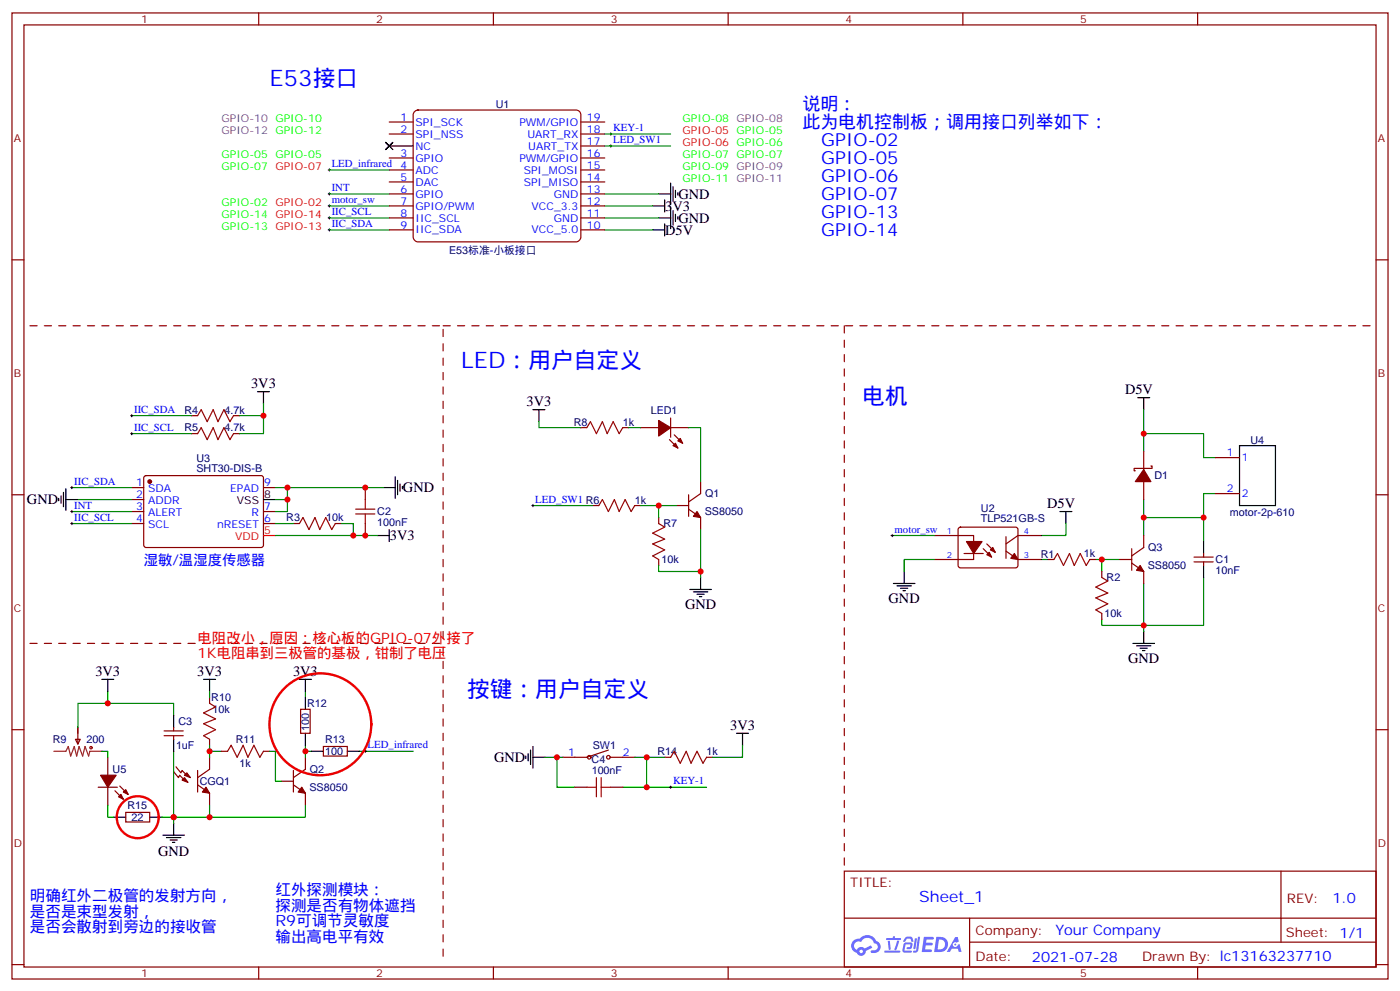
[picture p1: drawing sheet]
<svg xmlns="http://www.w3.org/2000/svg" width="412mm" height="292mm" viewBox="0 0 412 292" stroke-linecap="round" stroke-linejoin="round" font-family="sans-serif">
<g fill="none" stroke="#870000" stroke-width=".35">
<path d="M3.5 3.8h405.4v284.3h-405.4zM7.1 7.3h398.2v277.3h-398.2zM76.2 3.8v3.5M145.3 3.8v3.5M214.5 3.8v3.5M283.6 3.8v3.5M352.8 3.8v3.5M3.5 76.5h3.6M405.3 76.5h3.6M3.5 145.6h3.6M405.3 145.6h3.6M3.5 214.8h3.6"/>
<path d="M405.3 214.8h3.6M248.7 256.4h156.6v28.2h-156.6zM377.3 256.4v20.9M248.7 270.2h156.5M285.6 277.3h119.6M285.6 270.2v14.2M3.5 283.9h3.6M76.2 284.6v3.5M145.3 284.6v3.5M214.5 284.6v3.5M283.6 284.6v3.5M352.8 284.6v3.5"/>
<path d="M405.3 283.9h3.6"/>
</g>
<g fill="#5487ff">
<path d="M272.1 275.7h2.6l.3 .2-.1 .6h-2l-.1 1h1.6l.4 .4-.4 .4h-1.7l-.2 1.1 1.8 .1 .3 .3-.2 .4h-2.9z"/>
<path d="M281.4 275.8h.7l.4 1.3-.7 .3a.74 .74 0 0 0-1.1 .3 .74 .74 0 0 0 .5 1.1 .74 .74 0 0 0 .9-.7l.5-.3 .7 2.4h-.9l-.2-1h-1.9l-.5 1h-.9z"/>
<path d="M269.5 276.2h.6l-.4 2.9a.31 .31 0 0 1-.3 .3 .31 .31 0 0 1-.3-.3z"/>
<path d="M270.4 275.7h.6l-.5 4a.89 .89 0 0 1-.7 .7 .89 .89 0 0 1-.9-.3l1-.5z"/>
<path d="M266.8 275.9l.6-.2 1.2 .1 .5 1.3-.6 .1-.4-.9-1 .1a.95 .95 0 0 1-1 .8l-.1-.2z"/>
<path d="M266.4 277.6l1.8-.2a1.04 1.04 0 0 1 .6 1.1 1.04 1.04 0 0 1-.8 .9h-.7a.29 .29 0 0 1-.3-.4 .29 .29 0 0 1 .3-.2h.7l.2-.8h-1.4l-.4 1.8h1.9a.29 .29 0 0 1 .3 .3 .29 .29 0 0 1-.3 .3h-2l-.4-.3 .2-2.1z"/>
<path d="M260.5 279.8h4.4a.3 .3 0 0 1 .3 .3 .3 .3 0 0 1-.3 .3h-4.3z"/>
<path d="M264.3 276.9h.6l-.5 1.6a1.02 1.02 0 0 1-.7 1.2l-.2-.3z"/>
<path d="M261.5 276.9h.6l.3 2.4-.3 .3-.3-.2z"/>
<path d="M261.1 276.1h1.9l.2-.5h.5l-.1 .5h1.5a.29 .29 0 0 1 .3 .3 .29 .29 0 0 1-.3 .3h-3.9z"/>
<path d="M275.8 275.7l-.6 4.5h1.4a2.27 2.27 0 0 0 2.7-2.3 2.27 2.27 0 0 0-2.7-2.2zM276.6 276.5a1.5 1.5 0 0 1 1.8 1.6 1.5 1.5 0 0 1-1.9 1.3h-.3z"/>
<path d="M251.4 276.9a2.09 2.09 0 0 0 1 3.5 1.37 1.37 0 0 0 1.5 .9 1.37 1.37 0 0 0 1.1-1.4l2-1-.5-.7-1.8 1a1.4 1.4 0 0 0-2.3 .4 1.32 1.32 0 0 1-.6-1.9 1.32 1.32 0 0 1 1.9-.4 2.02 2.02 0 0 1 2-1.3 2.02 2.02 0 0 1 1.8 1.6 1.09 1.09 0 0 1 1.1 1.4 1.09 1.09 0 0 1-1.6 .7 .41 .41 0 0 0-.5 .3 .41 .41 0 0 0 .4 .5 1.89 1.89 0 0 0 2.4-1.2 1.89 1.89 0 0 0-1.2-2.4 2.98 2.98 0 0 0-5-.6l-1 .1zM253.2 280a.52 .52 0 0 1 1 0 .52 .52 0 0 1-1 0z"/>
<circle cx="281.4" cy="278" r=".28"/>
</g>
<g fill="none" stroke="#870000" stroke-width=".35">
<path d="M114.7 35.9h7M114.7 39.4h7M171.1 35.9h7.1M171.1 39.4h7.1M114.7 46.5h7M114.7 50h7M114.7 53.6h7M114.7 57.1h7M171.1 46.5h7.1M171.1 50h7.1M171.1 53.6h7.1M171.1 57.1h7.1"/>
<path d="M171.1 43h7.1M114.7 60.6h7M114.7 64.1h7M114.7 67.7h7M171.1 60.6h7.1M171.1 64.1h7.1M171.1 67.7h7.1M56.4 122.3h1.8M56.4 127.6h1.8M68.8 122.3h1.8M68.8 127.6h1.8M171.1 125.9h1.8"/>
<path d="M183.4 125.9h1.8M188.7 125.9h5.3M197.2 129.4l2.5 2.5M197.6 123v5.7M197.6 125.9h5.2M198.6 128l2.5 2.5M336.9 132.9v5.3M339 137.2h.4v.7h-5.3v.7h.3M358.1 134.7h7M38.8 143.5h3.5M38.8 147h3.5M38.8 150.6h3.5"/>
<path d="M38.8 154.1h3.5M42.6 140.2l.4-.2h34.2l.4 .7-.1 20-.6 .4h-34.1l-.5-.7v-19.7zM77.6 143.5h3.5M77.6 150.6h3.5M77.6 154.1h3.5M86.4 154.1h1.8M98.8 154.1h1.7M107.6 143.5v3.5M107.6 154.1v3.5M174.6 148.8h1.8M187 148.8h1.7M194 152.3v1.8"/>
<path d="M199.3 148.8h3.5M202.8 149.9l3.6 2.4v3.6M202.8 145.6v6.4M206.4 141.7v3.6l-3.6 2.4M275.2 157.6h11.6v7.1h-11.6M282.5 155.4l.4-.2h16.5l.5 .7-.1 10.8-.6 .4h-16.5l-.5-.7v-10.5zM296.3 158v6.3M306.9 157.6h-7l-3.6 2.5M336.9 141.7v5.3M336.9 157.6v3.5l-3.5 2.5M358.1 145.3h7M194 164.7v1.7"/>
<path d="M284 162.9h5.6M289.6 161.5l2.5 2.5M290.7 160.1l2.5 2.5M296.3 162.2l3.6 2.5h7M308.7 164.7h1.7M321 164.7h1.8M324.6 168.2v1.8M329.8 164.7h3.6M333.4 165.7l3.5 2.5v3.5M333.4 161.5v6.4M351.7 165.4h5.7M351.7 164h5.7"/>
<path d="M354.5 162.9v1.1M354.5 165.4v1M324.6 180.6v1.7M22.2 217.6h1.4l-.7 1.4zM22.9 214.1v4.9M48.3 216.5h5.7M48.3 215.1h5.7M51.2 214.1v1M51.2 216.5v1.1M61.7 205.2v1.8M61.7 217.6v1.8M88.5 208.8h2.9v7h-2.9z"/>
<path d="M95.2 219.7h7.1v2.8h-7.1zM28.9 231.7h5.7M31.7 222.9v5.3M31.7 231.7v5.3M33.9 232.8l2.4 2.4M35.3 231.4l2.4 2.4M37 239.1h7.1v2.8h-7.1zM51.2 227.1l1.4 1.8 .3-.7 1.8 1.7M51.9 225.7l1.4 1.8 .3-.7 1.8 1.7M58.2 231l3.5 2.5v3.5M58.2 226.8v6.3M61.7 222.9v3.5l-3.5 2.5"/>
<path d="M65.3 221.1h1.7M77.6 221.1h1.8M82.9 229.9h3.5M86.4 231l3.6 2.5v3.5M86.4 226.8v6.3M90 222.9v3.5l-3.6 2.5M169.3 231.7h3.6M179.2 220.8l-6.3 2.1h-7.1M179.9 231.7h3.5M179.9 222.9h7.1M195.8 222.9h1.8M208.1 222.9h1.8"/>
<circle cx="173.6" cy="222.9" r=".53"/>
<circle cx="179.2" cy="222.9" r=".53"/>
</g>
<g fill="#870000" stroke="#870000" stroke-width=".35">
<path d="M298.8 162.9l1.1 1.8-2.2-.4z"/>
<path d="M290.7 163.3l.7-.7 .7 1.4z"/>
<path d="M292.5 161.1l.7 1.5-1.5-.7z"/>
<path d="M284.7 159.4h4.6l-2.5 3.5z"/>
<path d="M336.9 138.2l2.1 3.5h-4.6z"/>
<path d="M335.8 166.4l1.1 1.8-2.1-.3z"/>
<path d="M205.3 150.6l1.1 1.7-2.1-.3z"/>
<path d="M194 123.8l3.6 2.1-3.6 2.4z"/>
<path d="M198.3 131.2l.7-.7 .7 1.4z"/>
<path d="M199.7 129.8l.7-.8 .7 1.5z"/>
<path d="M29.6 228.2h4.6l-2.5 3.5z"/>
<path d="M36.3 233.1l.7-.7 .7 1.4z"/>
<path d="M35.6 233.8l.7 1.4-1.4-.7z"/>
<path d="M60.7 231.7l1 1.8-2.1-.4z"/>
<path d="M53.6 229.6l.7-.7 1.1 1.4z"/>
<path d="M54.3 228.2l.7-.7 1.1 1.4z"/>
<path d="M88.9 231.7l1.1 1.8-2.2-.4z"/>
<circle cx="44.1" cy="141.7" r=".53"/>
</g>
<g fill="none" stroke="#000" stroke-width=".35">
<path d="M121.7 43h-7l1-1.1-2.1 2.1 1.1-1-1.1-1.1 2.1 2.1M194 57.1h3.6M195.8 58.8v3.6M197.6 53.9v6.4M198.3 55v4.2M199 56v2.1M199.7 56.7v.7M192.3 60.6h3.5M192.3 67.7h3.5M194 64.1h3.6M195.8 65.9v3.5M197.6 61v6.3"/>
<path d="M198.3 62v4.3M199 63.1v2.1M199.7 63.8v.7M75.8 115.3h3.6M77.6 115.3v3.5M335.1 117.1h3.6M336.9 117.1v3.5M157 120.6h3.5M158.7 120.6v3.5M365.1 131.2h10.6v17.6h-10.6zM17.3 146.7v.7M18 146v2.1"/>
<path d="M18.7 144.9v4.3M19.4 147h3.5M19.4 143.9v6.3M77.6 147h3.5M111.1 157.6h3.6M112.9 143.5h3.5M114.7 155.9v3.5M116.4 140.3v6.4M117.1 141.4v4.2M117.8 142.5v2.1M118.5 143.2v.7M312.2 150.6h3.5"/>
<path d="M314 150.6v3.5M354.5 159.4v3.5M203.2 173.5h6.3M204.3 174.2h4.2M205.3 174.9h2.1M206 175.6h.7M206.4 170v3.5M263.2 171.7h6.3M264.2 172.4h4.3M265.3 173.1h2.1M266 173.8h.7M266.3 168.2v3.5"/>
<path d="M354.5 166.4v3.6M30 200h3.5M31.7 200v3.5M60 200h3.5M61.7 200v3.5M88.2 200h3.5M90 200v3.5M333.7 189.4h6.4M334.8 190.1h4.2M335.8 190.8h2.2M336.5 191.5h.8M336.9 185.8v3.6"/>
<path d="M51.2 210.5v3.6M51.2 217.6v3.5M90 205.2v3.6M90 215.8v3.6M157 219.7v6.4M217 215.8h3.5M218.7 215.8v3.6M91.7 221.1h3.5M102.3 221.1h3.5M154.9 222.5v.7M155.6 221.8v2.1M156.3 220.8v4.2"/>
<path d="M157 222.9h3.5M33.5 240.5h3.5M44.1 240.5h3.5M48 245.8h6.3M49 246.5h4.3M50.1 247.2h2.1M50.8 247.9h.7M51.2 242.3v3.5"/>
</g>
<g fill="none" stroke="#008700" stroke-width=".35">
<path d="M178.2 39.4h19.4M97 57.1h17.7M97 50h17.7M178.2 57.1h15.8M178.2 43h19.4M97 60.6h17.7M97 64.1h17.7M97 67.7h17.7M178.2 60.6h14.1M178.2 64.1h15.8M178.2 67.7h14.1M77.6 118.8v3.5h-7"/>
<path d="M38.8 122.3h17.6M38.8 127.6h17.6M77.6 122.3v5.3h-7M158.7 124.1v1.8h12.4M185.2 125.9h3.5M202.8 125.9h3.6v15.8M336.9 127.6h17.6v7.1h3.6M336.9 120.6v12.3M21.2 143.5h17.6M21.2 154.1h17.6M21.2 150.6h17.6M22.9 147h15.9"/>
<path d="M81.1 143.5h3.6v3.5h-3.6M81.1 157.6h30M81.1 154.1h5.3M84.7 147v3.6h-3.6M84.7 143.5h28.2M100.5 154.1h3.6v3.5M157 148.8h17.6M188.7 148.8h10.6M194 148.8v3.5M206.4 155.9v14.1M262.8 157.6h12.4M314 154.1v3.5h-7.1"/>
<path d="M336.9 147v10.6M354.5 152.3v7.1M358.1 145.3h-3.6v7h-17.6M194 166.4v1.8h12.4M275.2 164.7h-8.9v3.5M306.9 164.7h1.8M322.8 164.7h7M324.6 164.7v3.5M336.9 171.7v14.1M354.5 170v14.1h-29.9v-1.8M31.7 203.5v3.5h-8.8v7.1M31.7 207h19.5v3.5"/>
<path d="M61.7 203.5v1.7M61.7 219.4v3.5M90 203.5v1.7M90 219.4v3.5M218.7 219.4v3.5h-8.8M30 221.1h1.7v1.8M31.7 237v3.5h1.8M51.2 221.1v21.2M61.7 237v3.5h-14.1M61.7 221.1h3.6M79.4 221.1h1.7v8.8h1.8M90 237v3.5h-28.3"/>
<path d="M90 221.1h1.7M105.8 221.1h15.9M160.5 222.9h5.3M164 222.9v8.8h5.3M183.4 231.7h7.1M187 222.9h8.8M190.5 222.9v8.8h17.6"/>
</g>
<g fill="none" stroke="#a10000" stroke-width=".35">
<path d="M58.2 122.3l1.1-1.7 1.7 3.5 1.8-3.5 1.4 3.5 1.8-3.5 1.7 3.5 1.1-1.8M58.2 127.6l1.1-1.7 1.7 3.5 1.8-3.5 1.4 3.5 1.8-3.5 1.7 3.5 1.1-1.8M172.9 125.9l1-1.8 1.8 3.5 1.7-3.5 1.5 3.5 1.7-3.5 1.8 3.5 1-1.7M88.2 154.1l1.1-1.8 1.7 3.6 1.8-3.6 1.4 3.6 1.8-3.6 1.7 3.6 1.1-1.8M104.8 151.3h5.6M104.8 149.9h5.6M107.6 147v2.9M107.6 151.3v2.8M176.4 148.8l1-1.8 1.8 3.6 1.8-3.6 1.4 3.6 1.7-3.6 1.8 3.6 1.1-1.8M194 154.1l1.8 1.1-3.5 1.7 3.5 1.8-3.5 1.4 3.5 1.8-3.5 1.7 1.7 1.1M310.4 164.7l1.1-1.8 1.8 3.5 1.7-3.5 1.4 3.5 1.8-3.5 1.8 3.5 1-1.7M324.6 170l1.7 1-3.5 1.8 3.5 1.8-3.5 1.4 3.5 1.7-3.5 1.8 1.8 1.1"/>
<path d="M61.7 207l1.8 1.1-3.5 1.7 3.5 1.8-3.5 1.4 3.5 1.8-3.5 1.7 1.7 1.1M67 221.1l1.1-1.7 1.7 3.5 1.8-3.5 1.4 3.5 1.8-3.5 1.8 3.5 1-1.8M172.9 231.7h2.8M175.7 228.9v5.6M177.1 231.7h2.8M177.1 228.9v5.6M197.6 222.9l1-1.8 1.8 3.5 1.7-3.5 1.5 3.5 1.7-3.5 1.8 3.5 1-1.7"/>
<circle cx="26.8" cy="220.1" r=".35"/>
</g>
<g fill="none" stroke="#000" stroke-width=".29">
<path d="M179.6 39.4h.7M179.9 39.1v.7M96.7 57.1h.7M96.7 50h.7M97 49.7v.7M97 56.7v.7M179.6 43h.7M179.9 42.6v.7M96.7 64.1h.7M96.7 67.7h.7M96.7 60.6h.7M97 60.3v.7"/>
<path d="M97 63.8v.7M97 67.3v.7M38.5 122.3h.7M38.5 127.6h.7M38.8 122v.7M38.8 127.3v.7M20.8 143.5h.7M20.8 154.1h.7M20.8 150.6h.7M21.2 143.2v.7M21.2 150.2v.7M21.2 153.7v.7"/>
<path d="M156.6 148.8h.7M157 148.4v.8M262.5 157.6h.7M262.8 157.3v.7M107.2 221.1h.7M107.6 220.8v.7M197.2 231.7h.7M197.6 231.4v.7"/>
</g>
<path d="M77.6 157.6h3.5" fill="none" stroke="#f00" stroke-width=".35"/>
<path d="M15.9 221.1h3.5l.7-1.4 .7 2.8 1.1-2.8 .7 2.8 .7-2.8 1 2.8 .7-2.8 1.1 2.8 .4-1.4h3.5" fill="none" stroke="#8c2424" stroke-width=".35"/>
<path d="M8.8 95.9h121.7v93.5M130.5 95.9h273.4M248.7 95.9v158.7M8.8 189.4h121.7v93.5" fill="none" stroke="#900" stroke-width=".35" stroke-dasharray="2.1 2.1"/>
<path d="M122 33l1.1-.6h46.6a1.41 1.41 0 0 1 1.4 1.4v36a1.51 1.51 0 0 1-1.4 1.4h-46.6a1.51 1.51 0 0 1-1.4-1.4v-36z" fill="none" stroke="#900" stroke-width=".35"/>
<g fill="none" stroke="#f00" stroke-width=".71">
<circle cx="94.4" cy="213.2" r="15"/>
<circle cx="40.6" cy="240.5" r="6.2"/>
</g>
<g fill="#c00">
<circle cx="336.9" cy="184.1" r=".88"/>
<circle cx="324.6" cy="164.7" r=".88"/>
<circle cx="336.9" cy="152.3" r=".88"/>
<circle cx="336.9" cy="127.6" r=".88"/>
<circle cx="84.7" cy="143.5" r=".88"/>
<circle cx="84.7" cy="147" r=".88"/>
<circle cx="104.1" cy="157.6" r=".88"/>
<circle cx="77.6" cy="122.3" r=".88"/>
<circle cx="354.5" cy="152.3" r=".88"/>
<circle cx="194" cy="148.8" r=".88"/>
<circle cx="206.4" cy="168.2" r=".88"/>
<circle cx="51.2" cy="240.5" r=".88"/>
<circle cx="61.7" cy="221.1" r=".88"/>
<circle cx="61.7" cy="240.5" r=".88"/>
<circle cx="90" cy="221.1" r=".88"/>
<circle cx="31.8" cy="207" r=".88"/>
<circle cx="190.5" cy="222.9" r=".88"/>
<circle cx="190.5" cy="231.7" r=".88"/>
<circle cx="164" cy="222.9" r=".88"/>
<circle cx="107.6" cy="157.6" r=".88"/>
<circle cx="107.6" cy="143.5" r=".88"/>
</g>
<g font-size="6.7" fill="#00f">
<text x="79.4" y="25.3">E53接口</text>
<text x="135.8" y="108.2">LED：用户自定义</text>
<text x="254" y="118.8">电机</text>
<text x="137.6" y="205.2">按键：用户自定义</text>
</g>
<g font-size="5.3" fill="#00f">
<text x="236.4" y="32.4">说明：</text>
<text x="236.4" y="37.7">此为电机控制板；调用接口列举如下：</text>
<text x="241.9" y="43">GPIO-02</text>
<text x="241.9" y="48.3">GPIO-05</text>
<text x="241.9" y="53.6">GPIO-06</text>
<text x="241.9" y="58.8">GPIO-07</text>
<text x="241.9" y="64.1">GPIO-13</text>
<text x="241.9" y="69.4">GPIO-14</text>
</g>
<g font-size="4.6" fill="#00f">
<text x="81.1" y="263.5">红外探测模块：</text>
<text x="8.8" y="265.2">明确红外二极管的发射方向，</text>
<text x="8.8" y="269.8">是否是束型发射，</text>
<text x="81.1" y="268">探测是否有物体遮挡</text>
<text x="270.8" y="265.4">Sheet_1</text>
<text x="8.8" y="274.4">是否会散射到旁边的接收管</text>
<text x="81.1" y="272.6">R9可调节灵敏度</text>
<text x="81.1" y="277.2">输出高电平有效</text>
</g>
<g font-size="4.2">
<text x="199.8" y="58.5">GND</text>
<text x="196" y="62">3V3</text>
<text x="199.8" y="65.6">GND</text>
<text x="196" y="69.1">D5V</text>
<text x="74" y="114.2">3V3</text>
<text x="155.1" y="119.5">3V3</text>
<text x="331.4" y="115.9">D5V</text>
<text x="7.9" y="148.5">GND</text>
<text x="118.7" y="144.9">GND</text>
<text x="308.5" y="149.4">D5V</text>
<text x="114.8" y="159.1">3V3</text>
<text x="201.8" y="179.1">GND</text>
<text x="261.8" y="177.4">GND</text>
<text x="332.3" y="195">GND</text>
<text x="28.1" y="198.9">3V3</text>
<text x="58.1" y="198.9">3V3</text>
<text x="86.3" y="198.9">3V3</text>
<text x="215.1" y="214.7">3V3</text>
<text x="145.5" y="224.3">GND</text>
<text x="46.6" y="251.9">GND</text>
</g>
<g font-size="4.2" fill="#00f">
<text x="42.3" y="166.4">湿敏/温湿度传感器</text>
<text x="392.5" y="265.7">1.0</text>
<text x="310.9" y="275.2">Your Company</text>
<text x="304" y="283">2021-07-28</text>
</g>
<g font-size="4.2" fill="#f00">
<text x="58.2" y="189.4">电阻改小，原因：核心板的GPIO-07外接了</text>
<text x="58.2" y="193.6">1K电阻串到三极管的基极，钳制了电压</text>
</g>
<g font-size="3.9" fill="#800">
<text x="250.5" y="261">TITLE:</text>
<text x="379.1" y="265.7">REV:</text>
<text x="287.4" y="275.2">Company:</text>
<text x="378.7" y="275.8">Sheet: 1/1</text>
<text x="287.4" y="282.9">Date:</text>
<text x="336.4" y="282.9">Drawn By: lc13163237710</text>
</g>
<g font-size="3.2" fill="#800">
<text x="41.6" y="6.8">1</text>
<text x="110.8" y="6.8">2</text>
<text x="179.9" y="6.8">3</text>
<text x="249.1" y="6.8">4</text>
<text x="318.2" y="6.8">5</text>
<text x="4.1" y="41.9">A</text>
<text x="405.9" y="41.9">A</text>
<text x="4.1" y="111.1">B</text>
<text x="405.9" y="111.1">B</text>
<text x="4.1" y="180.2">C</text>
<text x="405.9" y="180.2">C</text>
<text x="4.1" y="249.3">D</text>
<text x="405.9" y="249.3">D</text>
<text x="41.6" y="287.6">1</text>
<text x="110.8" y="287.6">2</text>
<text x="179.9" y="287.6">3</text>
<text x="249.1" y="287.6">4</text>
<text x="318.2" y="287.6">5</text>
</g>
<g font-size="3.2" fill="#666">
<text x="65.3" y="35.9">GPIO-10 GPIO-10</text>
<text x="65.3" y="39.4">GPIO-12 GPIO-12</text>
</g>
<g font-size="3.2" fill="#00f">
<text x="117.9" y="35.6">1</text>
<text x="172.9" y="35.6">19</text>
<text x="117.9" y="39.1">2</text>
<text x="122.4" y="37">SPI_SCK</text>
<text x="122.4" y="40.5">SPI_NSS</text>
<text x="153" y="37">PWM/GPIO</text>
<text x="155.3" y="40.5">UART_RX</text>
<text x="172.9" y="39.1">18</text>
<text x="180.6" y="38.6">KEY-1</text>
<text x="117.9" y="46.1">3</text>
<text x="122.4" y="47.6">GPIO</text>
<text x="122.4" y="44">NC</text>
<text x="153" y="47.6">PWM/GPIO</text>
<text x="155.6" y="44">UART_TX</text>
<text x="172.9" y="46.1">16</text>
<text x="172.9" y="42.6">17</text>
<text x="180.6" y="42.1">LED_SW1</text>
<text x="97.7" y="49.1">LED_infrared</text>
<text x="117.9" y="49.7">4</text>
<text x="117.9" y="53.2">5</text>
<text x="122.4" y="51.1">ADC</text>
<text x="154.3" y="51.1">SPI_MOSI</text>
<text x="172.9" y="53.2">14</text>
<text x="172.9" y="49.7">15</text>
<text x="97.7" y="59.7">motor_sw</text>
<text x="97.7" y="56.2">INT</text>
<text x="117.9" y="56.7">6</text>
<text x="122.4" y="54.6">DAC</text>
<text x="122.4" y="58.1">GPIO</text>
<text x="154.3" y="54.6">SPI_MISO</text>
<text x="163.1" y="58.1">GND</text>
<text x="172.9" y="56.7">13</text>
<text x="97.7" y="63.3">IIC_SCL</text>
<text x="117.9" y="60.3">7</text>
<text x="117.9" y="63.8">8</text>
<text x="122.4" y="61.7">GPIO/PWM</text>
<text x="122.4" y="65.2">IIC_SCL</text>
<text x="156.6" y="61.7">VCC_3.3</text>
<text x="163.1" y="65.2">GND</text>
<text x="172.9" y="63.8">11</text>
<text x="172.9" y="60.3">12</text>
<text x="97.7" y="66.8">IIC_SDA</text>
<text x="117.9" y="67.3">9</text>
<text x="122.4" y="68.7">IIC_SDA</text>
<text x="156.6" y="68.7">VCC_5.0</text>
<text x="172.9" y="67.3">10</text>
<text x="39.5" y="121.5">IIC_SDA</text>
<text x="39.5" y="126.8">IIC_SCL</text>
<text x="361.3" y="134.3">1</text>
<text x="365.8" y="135.7">1</text>
<text x="21.9" y="142.6">IIC_SDA</text>
<text x="40.1" y="143.2">1</text>
<text x="77.8" y="143.2">9</text>
<text x="21.9" y="149.7">INT</text>
<text x="40.1" y="146.7">2</text>
<text x="43.6" y="144.9">SDA</text>
<text x="43.6" y="148.4">ADDR</text>
<text x="67.8" y="144.9">EPAD</text>
<text x="157.7" y="147.9">LED_SW1 R6</text>
<text x="361.3" y="144.9">2</text>
<text x="365.8" y="146.3">2</text>
<text x="21.9" y="153.2">IIC_SCL</text>
<text x="40.1" y="150.2">3</text>
<text x="40.1" y="153.7">4</text>
<text x="43.6" y="152">ALERT</text>
<text x="43.6" y="155.5">SCL</text>
<text x="64" y="155.5">nRESET</text>
<text x="74.1" y="152">R</text>
<text x="77.8" y="153.7">6</text>
<text x="77.8" y="150.2">7</text>
<text x="263.5" y="156.7">motor_sw</text>
<text x="108.3" y="220.2">LED_infrared</text>
<text x="167.3" y="222.5">1</text>
<text x="183.4" y="222.5">2</text>
<text x="198.3" y="230.8">KEY-1</text>
</g>
<g font-size="3.2" fill="#000080">
<text x="146.1" y="31.8">U1</text>
<text x="132.3" y="74.7">E53标准-小板接口</text>
<text x="54.3" y="121.7">R4</text>
<text x="66.1" y="121.7">4.7k</text>
<text x="169" y="125.3">R8</text>
<text x="183.4" y="125.3">1k</text>
<text x="191.7" y="121.8">LED1</text>
<text x="54.3" y="127">R5</text>
<text x="66.1" y="127">4.7k</text>
<text x="368.3" y="130.6">U4</text>
<text x="57.8" y="135.9">U3</text>
<text x="57.8" y="138.8">SHT30-DIS-B</text>
<text x="340.1" y="141.1">D1</text>
<text x="187" y="148.2">1k</text>
<text x="207.7" y="146.4">Q1</text>
<text x="84.3" y="153.5">R3</text>
<text x="96.1" y="153.5">10k</text>
<text x="111.1" y="154.9">100nF</text>
<text x="111.1" y="151.7">C2</text>
<text x="195.5" y="155.2">R7</text>
<text x="207.6" y="151.7">SS8050</text>
<text x="288.9" y="153.7">TLP521GB-S</text>
<text x="288.9" y="150.6">U2</text>
<text x="362.3" y="151.7">motor-2p-610</text>
<text x="194.8" y="165.8">10k</text>
<text x="306.6" y="164.1">R1</text>
<text x="319.3" y="164">1k</text>
<text x="338.1" y="167.6">SS8050</text>
<text x="338.2" y="162.3">Q3</text>
<text x="358.1" y="165.8">C1</text>
<text x="326" y="171.1">R2</text>
<text x="358.1" y="169">10nF</text>
<text x="325.4" y="181.7">10k</text>
<text x="62.2" y="206.4">R10</text>
<text x="62.6" y="209.9">10k</text>
<text x="90.5" y="208.1">R12</text>
<text x="52.6" y="213.4">C3</text>
<text x="91.1" y="215" transform="rotate(-90 91.1 215)">100</text>
<text x="15.5" y="218.8">R9</text>
<text x="25.5" y="218.8">200</text>
<text x="51.8" y="220.5">1uF</text>
<text x="69.4" y="218.7">R11</text>
<text x="95.8" y="218.7">R13</text>
<text x="174.6" y="220.5">SW1</text>
<text x="33.2" y="227.6">U5</text>
<text x="70.6" y="225.8">1k</text>
<text x="91.3" y="227.6">Q2</text>
<text x="95.8" y="222.2">100</text>
<text x="174.3" y="224.6">C4</text>
<text x="174.3" y="227.8">100nF</text>
<text x="193.7" y="222.3">R14</text>
<text x="208.1" y="222.3">1k</text>
<text x="58.8" y="231.1">CGQ1</text>
<text x="91.2" y="232.9">SS8050</text>
<text x="37.6" y="238.1">R15</text>
<text x="38.7" y="241.7">22</text>
</g>
<g font-size="3.2" fill="#0f0">
<text x="201.1" y="35.9">GPIO-08 GPIO-08</text>
<text x="65.3" y="46.5">GPIO-05 GPIO-05</text>
<text x="201.1" y="46.5">GPIO-07 GPIO-07</text>
<text x="65.3" y="50">GPIO-07 GPIO-07</text>
<text x="201.1" y="50">GPIO-09 GPIO-09</text>
<text x="201.1" y="53.6">GPIO-11 GPIO-11</text>
<text x="65.3" y="60.6">GPIO-02 GPIO-02</text>
<text x="65.3" y="64.1">GPIO-14 GPIO-14</text>
<text x="65.3" y="67.7">GPIO-13 GPIO-13</text>
</g>
<g font-size="3.2" fill="#f00">
<text x="201.1" y="39.4">GPIO-05 GPIO-05</text>
<text x="201.1" y="43">GPIO-06 GPIO-06</text>
<text x="69.2" y="159">VDD</text>
<text x="77.8" y="157.3">5</text>
</g>
<g font-size="3.2">
<text x="69.8" y="148.4">VSS</text>
<text x="77.8" y="146.7">8</text>
</g>
<g font-size="2.5" fill="#00f">
<text x="278.9" y="157.3">1</text>
<text x="301.6" y="157.3">4</text>
<text x="278.9" y="164.3">2</text>
<text x="301.6" y="164.3">3</text>
</g>
</svg>
